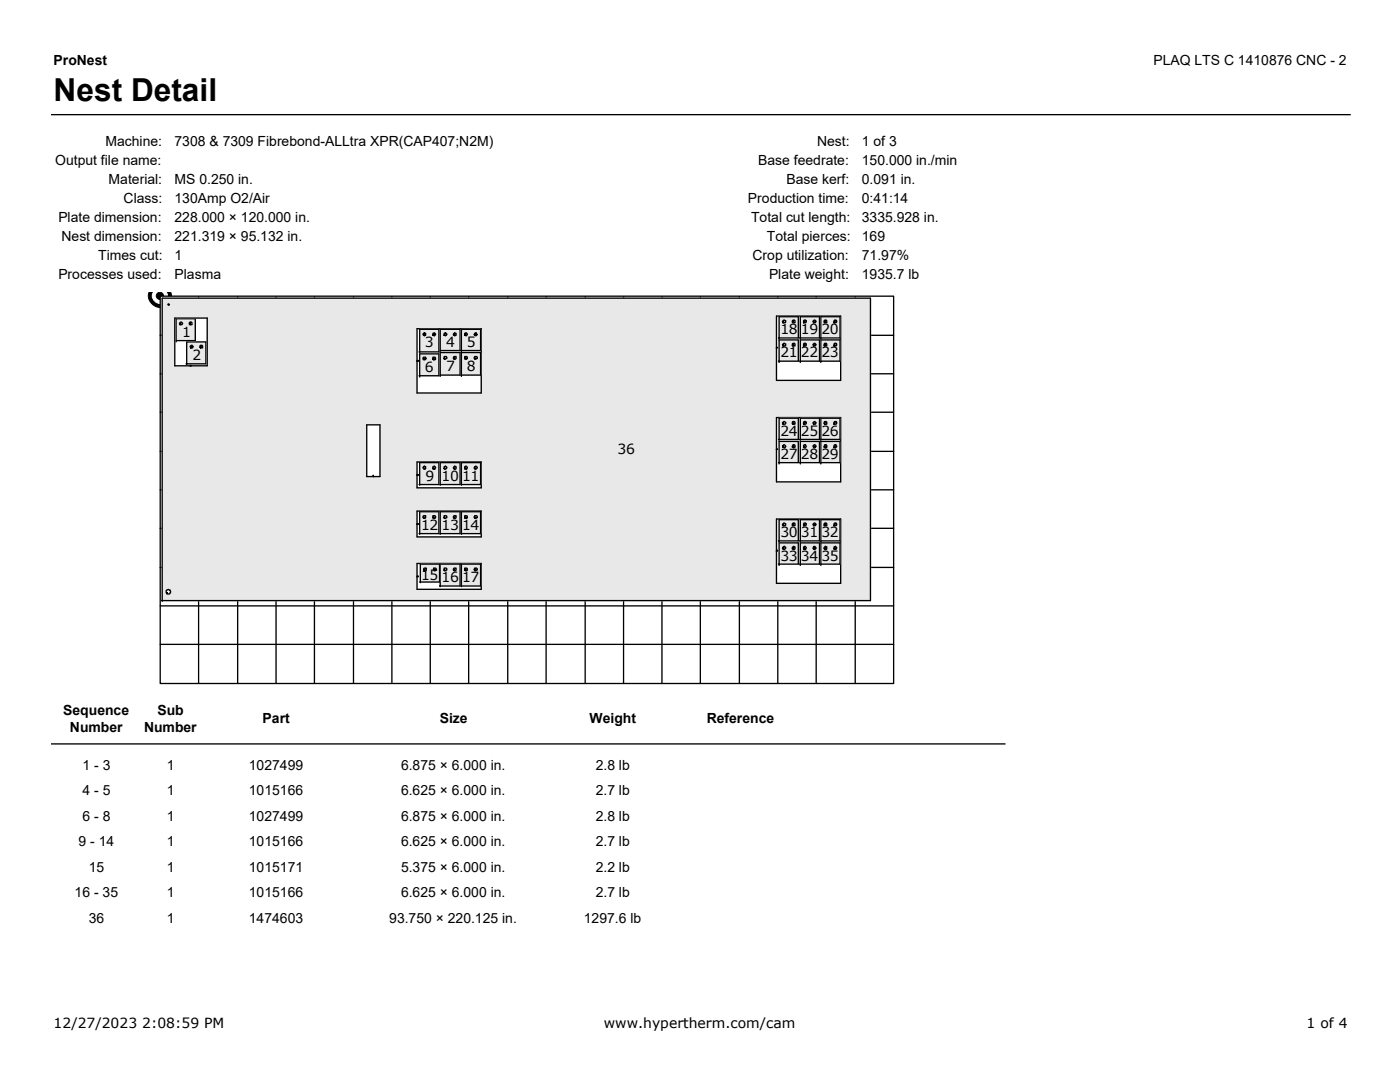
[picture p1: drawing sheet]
<svg xmlns="http://www.w3.org/2000/svg" width="279mm" height="216mm" viewBox="0 0 279 216" stroke-linecap="round" stroke-linejoin="round" font-family="sans-serif">
<path d="M10.2 22.9h259.4" fill="none" stroke="#000" stroke-width=".26"/>
<g fill="#000" stroke="#000" stroke-width=".2">
<path d="M29.7 58.5h4.4a2.3 2.3 0 0 1-2.2 2.8 2.3 2.3 0 0 1-2.2-2.8z" fill-rule="evenodd"/>
<circle cx="31.9" cy="59" r=".72"/>
</g>
<path d="M30.5 58.6l.2-.2h2.4a1.32 1.32 0 0 1-.7 2.1 1.52 1.52 0 0 1-1.9-1.9z" fill-rule="evenodd" fill="#fff" stroke="#fff" stroke-width=".2"/>
<path d="M32 59.1h146.3v77.3h-146.3z" fill-rule="evenodd" fill="#fff" stroke="#000" stroke-width=".26"/>
<g fill="none" stroke="#000" stroke-width=".26">
<path d="M39.6 59.2v.2M47.4 59.2v.2M55.1 59.2v.2M62.8 59.2v.2M70.5 59.2v.2M78.2 59.2v.2M85.9 59.2v.2M93.5 59.2v.2M101.3 59.2v.2M109 59.2v.2M116.8 59.2v.2M124.4 59.2v.2"/>
<path d="M132.1 59.2v.2M139.8 59.2v.2M147.6 59.2v.2M155.2 59.2v.2M162.9 59.2v.2M170.7 59.2v.2M32 66.9h.4M32 74.6h.4M33.6 60.7l.2 .1h-.2zM33.7 60.7h-.1l.1 .1M33.7 60.8h.1M34.9 63.5h6.5v9.5h-6.5z"/>
<path d="M35 68h4v-4.4h-3.9v4.6M35.9 64.8h.1M36.1 64.5h-.2v.3M36.1 64.3l.4 .2-.2 .3h-.4l-.1-.3zM37.1 72.6h4v-4.4h-3.8v4.7M37.9 64.3l.4 .1v.4l-.5-.1zM37.9 64.8h.1M38 69.4h.2M38 64.5l-.2 .2 .1 .1M38 72.9l-.1 .1h.1M38.2 69.3l-.2-.1v.2M38.2 68.9l.4 .3-.2 .2h-.4l-.1-.2z"/>
<path d="M40 68.9l.4 .1v.4l-.5-.1zM40 69.4h.1M40.2 69.3l-.2-.1-.1 .1 .1 .1M83.2 72.1v-.2h.3v.2M83.2 72.1h.1M83.2 65.6h12.8v12.8h-12.8zM83.6 70.2h4v-4.5h-3.8v4.6M83.6 75h4v-4.4h-3.8v4.6M84.5 66.5l.2-.1 .2 .1v.4l-.2 .1-.2-.1-.1-.1zM84.5 66.9h.1M84.5 71.3h.4l.2 .2-.3 .3-.4-.1zM84.5 71.7v.1"/>
<path d="M84.7 66.8l-.2-.2v.3M84.7 71.5l-.2 .2M86.4 66.5l.3-.1 .2 .2-.2 .4-.3-.1zM86.4 66.9h.1M86.4 71.3l.5 .1-.1 .4-.4-.1zM86.4 71.7l.1 .1M86.7 66.8l-.2-.2-.1 .3M86.7 71.5h-.3v.2M87.7 69.9h4.1v-4.2h-3.9v4.5M87.7 74.8h4.1v-4.5h-3.9v4.8M88.6 66.5l.3-.1 .3 .2-.3 .4-.3-.1zM88.6 66.9h.2"/>
<path d="M88.6 71.1h.4l.2 .4-.4 .2zM88.6 71.5l.2 .2M88.8 66.8v-.2l-.2 .3M88.8 71.4l-.2 .1M90.6 66.9h.1M90.6 71.1h.4l-.1 .6-.4-.2zM90.6 71.5v.2M90.8 66.8l-.2-.2-.1 .2 .1 .1M90.8 71.4l-.3 .1h.1M91.9 69.9h4v-4.2h-3.8v4.5M91.9 74.8h4v-4.5h-3.8v4.8M92.7 71.1l.6 .2-.2 .4-.4-.2z"/>
<path d="M92.7 71.5l.2 .2M92.7 66.5l.3-.1 .3 .2-.3 .4-.3-.1zM92.7 66.9h.2M93 71.4h-.3v.1M93 66.8l-.1-.2-.2 .3M94.7 71.1h.4l.2 .4-.4 .2-.3-.3zM94.7 71.5l.2 .2M94.7 66.5a.28 .28 0 0 1 .4 0 .28 .28 0 0 1 0 .4 .28 .28 0 0 1-.4 0 .28 .28 0 0 1 0-.4zM94.7 66.9h.2M94.9 71.4l-.2 .1M94.9 66.8v-.2l-.2 .3M155 69.4l.1-.1 .1 .1"/>
<path d="M155 63.1h12.8v12.8h-12.8zM155.4 67.4h3.9v-4.2h-3.8v4.5M155.4 72.1h3.9v-4.3h-3.8v4.5M156.3 64.4h.1M156.3 69h.1M156.4 64.1h-.1v.3M156.4 68.9l-.1-.1v.2M158.1 64l.4-.1 .2 .5h-.4zM158.3 64.4h.1M158.3 68.5l.4 .1v.4l-.6-.1zM158.3 69h.1M158.4 64.1l-.3 .2 .2 .1"/>
<path d="M158.4 68.9v-.1l-.3 .1 .2 .1M159.6 67.4h3.9v-4.2h-3.8v4.5M159.6 72.1h3.9v-4.3h-3.8v4.5M160.4 64.4h.1M160.4 69h.1M160.6 64.1h-.2v.3M160.6 68.9l-.1-.1-.1 .2M162.4 64.4h.1M162.4 69h.1M162.5 64.1h-.1v.3M162.5 63.9l.4 .2-.1 .3h-.4l-.2-.3zM162.5 68.9l-.1-.1v.2"/>
<path d="M162.5 68.5l.4 .3-.1 .2h-.4l-.2-.2zM163.7 67.4h3.9v-4.2h-3.8v4.5M163.7 72.1h3.9v-4.3h-3.8v4.5M164.5 64l.4-.1 .1 .5h-.4zM164.6 64.4h.1M164.6 68.5l.4 .1v.4l-.5-.1zM164.6 69h.1M164.7 64.1l-.2 .2 .1 .1M164.7 68.9v-.1l-.2 .1 .1 .1M166.5 64.4h.1M166.5 69h.1M166.7 64.1h-.2v.3"/>
<path d="M166.7 68.9l-.1-.1-.1 .2M173.9 66.9h4.4M173.9 74.6h4.4M32 82.3h.4M32 90.1h.4M32 97.7h.4M73.2 84.8h2.6v10.3h-2.6zM74.5 94.8l-.1 .2 .1 .1M83.2 94.8v-.1h.3v.1M83.2 94.8h.1M83.2 92.2h12.8v5.1h-12.8zM83.6 96.7h4v-4.4h-3.8v4.5"/>
<path d="M84.5 93.1l.2-.1 .2 .1-.1 .5-.4-.2zM84.5 93.5h.1M84.7 93.4l-.2 .1M86.4 93.1l.3-.1 .2 .2-.1 .4-.4-.1zM86.4 93.5h.1M86.7 93.4h-.3v.1M87.7 96.7h4.1v-4.4h-3.9v4.5M88.6 93.1l.3-.1 .3 .2-.3 .4-.3-.1zM88.6 93.5h.2M88.8 93.4l-.2 .1M90.6 93.1l.2-.1a.34 .34 0 0 1 .2 .4 .34 .34 0 0 1-.4 .2l-.1-.2zM90.6 93.5h.1"/>
<path d="M90.8 93.4h-.3l.1 .1M91.9 96.7h4v-4.4h-3.8v4.5M92.7 93.1l.3-.1 .3 .2-.2 .4-.4-.1zM92.7 93.5h.2M93 93.4h-.3v.1M94.7 93.1l.3-.1 .3 .2-.3 .4-.4-.2zM94.7 93.5h.2M94.9 93.4l-.2 .1M155 89.7l.1-.2 .1 .2M155 83.3h12.8v12.9h-12.8zM155.4 92.3h3.9v-4.2h-3.8v4.5M155.4 87.7h3.9v-4.3h-3.8v4.5"/>
<path d="M156.3 84.6h.1M156.3 89.3h.1M156.4 84.4h-.1v.2M156.4 89.1l-.1-.1v.3M156.4 88.7l.4 .3-.1 .3a.28 .28 0 0 1-.4 0 .28 .28 0 0 1 0-.4zM158.3 84.1l.4 .1v.4l-.6-.1zM158.3 84.6h.1M158.3 89.3h.1M158.4 84.4l-.3 .1 .2 .1M158.4 89.1v-.1l-.3 .1 .2 .2M159.6 92.3h3.9v-4.2h-3.8v4.5M159.6 87.7h3.9v-4.3h-3.8v4.5"/>
<path d="M160.4 84.6h.1M160.4 89.3h.1M160.6 84.4h-.2v.2M160.6 89.1l-.1-.1-.1 .3M162.4 84.6h.1M162.4 89.3h.1M162.5 84.4h-.1v.2M162.5 84.1l.4 .3-.1 .2h-.4l-.2-.2zM162.5 89.1l-.1-.1v.3M162.5 88.7l.3 .2a.28 .28 0 0 1 0 .4 .28 .28 0 0 1-.4 0l-.2-.3zM163.7 92.3h3.9v-4.2h-3.8v4.5M163.7 87.7h3.9v-4.3h-3.8v4.5"/>
<path d="M164.6 84.1l.4 .1v.4l-.5-.1zM164.6 84.6h.1M164.6 89.3h.1M164.7 84.4l-.2 .1 .1 .1M164.7 89.1v-.1l-.2 .1 .1 .2M166.5 84.6h.1M166.5 89.3h.1M166.7 84.4h-.2v.2M166.7 89.1l-.1-.1-.1 .3M173.9 82.3h4.4M173.9 90.1h4.4M173.9 97.7h4.4"/>
<path d="M32 105.4h.4M32 113.2h.4M32.2 119.8h141.5v-60.3h-141.3v60.5M33.2 117.9l.4-.3 .2 .1a.45 .45 0 0 1 .1 .6 .45 .45 0 0 1-.5 .2l-.2-.2zM33.3 118.4v.1M33.4 118.3l-.1 .1M39.6 119.8v16.5M47.4 119.8v16.5M55.1 119.8v16.5M62.8 119.8v16.5M70.5 119.8v16.5M78.2 119.8v16.5"/>
<path d="M83.2 115.1v-.2h.3v.2M83.2 115.1h.1M83.2 104.6v-.1h.3v.1M83.2 104.6h.1M83.2 102h12.8v5.1h-12.8zM83.2 112.4h12.8v5.2h-12.8zM83.6 106.5h4v-4.4h-3.8v4.5M83.8 116.1h3.9v-3.5h-3.8v3.7M84.5 102.9h.4l-.1 .5-.4-.1zM84.5 103.3v.1M84.7 103.2l-.2 .1M84.7 113.4h.4l-.2 .5-.4-.1z"/>
<path d="M84.7 113.8v.1M84.8 113.6l-.1 .2M85.9 119.8v16.5M86.4 102.9l.5 .1-.1 .4-.4-.1zM86.4 103.3l.1 .1M86.5 113.4l.6 .1-.2 .4-.4-.1zM86.5 113.8l.2 .1M86.7 103.2h-.3v.1M86.8 113.6h-.3v.2M87.7 106.5h4.1v-4.4h-3.9v4.5M87.7 116.9h4.1v-4.3h-3.9v4.5M88.6 102.9h.4l.2 .4-.4 .1z"/>
<path d="M88.6 103.3l.2 .1M88.6 113.4h.4l.2 .4-.4 .1zM88.6 113.8l.2 .1M88.8 103.2l-.2 .1M88.8 113.6l-.2 .2M90.6 102.9h.4l-.1 .5-.4-.1zM90.6 103.3v.1M90.6 113.4h.4l-.1 .5-.4-.1zM90.6 113.8v.1M90.8 103.2l-.3 .1h.1M90.8 113.6l-.3 .2h.1M91.9 106.5h4v-4.4h-3.8v4.5"/>
<path d="M91.9 116.9h4v-4.3h-3.8v4.5M92.7 102.9l.6 .1-.2 .4-.4-.1zM92.7 103.3l.2 .1M92.7 113.4l.6 .1-.2 .4-.4-.1zM92.7 113.8l.2 .1M93 103.2h-.3v.1M93 113.6h-.3v.2M93.5 119.8v16.5M94.7 102.9h.4l.2 .4-.4 .1-.3-.2zM94.7 103.3l.2 .1M94.7 113.4h.4l.2 .4-.4 .1-.3-.3zM94.7 113.8l.2 .1"/>
<path d="M94.9 103.2l-.2 .1M94.9 113.6l-.2 .2M101.3 119.8v16.5M109 119.8v16.5M116.8 119.8v16.5M124.4 119.8v16.5M132.1 119.8v16.5M139.8 119.8v16.5M147.6 119.8v16.5M155 109.9l.1-.1 .1 .1M155 103.6h12.8v12.8h-12.8zM155.2 119.8v16.5"/>
<path d="M155.4 112.6h3.9v-4.3h-3.8v4.5M155.4 107.9h3.9v-4.2h-3.8v4.5M156.3 104.9h.1M156.3 109.1l.2-.1 .3 .3-.3 .4-.4-.3zM156.3 109.5h.1M156.4 104.8l-.1-.2v.3M156.4 109.4v-.1l-.1 .2M158.3 104.4l.4 .1v.4l-.6-.1zM158.3 104.9h.1M158.3 109.5h.1M158.4 104.8v-.2l-.3 .2 .2 .1M158.4 109.4l-.1-.1-.2 .1 .2 .1"/>
<path d="M158.4 109a.34 .34 0 0 1 .3 .4 .34 .34 0 0 1-.4 .3l-.2-.4zM159.6 112.6h3.9v-4.3h-3.8v4.5M159.6 107.9h3.9v-4.2h-3.8v4.5M160.4 104.9h.1M160.4 109.1l.2-.1 .3 .3-.1 .4-.4-.2zM160.4 109.5h.1M160.6 104.8l-.1-.2-.1 .3M160.6 109.4l-.1-.1-.1 .2M162.4 104.9h.1M162.4 109.5h.1M162.5 104.8l-.1-.2v.3M162.5 104.4l.4 .2-.1 .3h-.4l-.2-.3z"/>
<path d="M162.5 109.4v-.1l-.1 .2M162.5 109l.4 .4-.3 .3-.4-.3zM162.9 119.8v16.5M163.7 112.6h3.9v-4.3h-3.8v4.5M163.7 107.9h3.9v-4.2h-3.8v4.5M164.5 104.5l.4-.1 .1 .5h-.4zM164.6 104.9h.1M164.6 109.5h.1M164.7 104.8v-.2l-.2 .2 .1 .1M164.7 109.4l-.1-.1-.1 .1 .1 .1M164.7 109a.34 .34 0 0 1 .3 .4 .34 .34 0 0 1-.4 .3l-.1-.4zM166.5 104.9h.1"/>
<path d="M166.5 109.1l.2-.1 .3 .3-.2 .4-.3-.2zM166.5 109.5h.1M166.7 104.8l-.1-.2-.1 .3M166.7 109.4l-.1-.1-.1 .2M170.7 119.8v16.5M173.9 105.4h4.4M173.9 113.2h4.4M32 120.9h146.3M32 128.6h146.3M10.2 148.4h190.5"/>
<circle cx="90.8" cy="66.7" r=".28"/>
<circle cx="156.5" cy="68.8" r=".31"/>
<circle cx="156.5" cy="64.2" r=".31"/>
<circle cx="160.6" cy="68.8" r=".31"/>
<circle cx="160.6" cy="64.2" r=".31"/>
<circle cx="166.7" cy="68.8" r=".31"/>
<circle cx="166.7" cy="64.2" r=".31"/>
<circle cx="156.5" cy="84.4" r=".31"/>
<circle cx="158.4" cy="89" r=".28"/>
<circle cx="160.6" cy="89.1" r=".31"/>
<circle cx="160.6" cy="84.4" r=".31"/>
<circle cx="164.7" cy="89" r=".28"/>
<circle cx="166.7" cy="89.1" r=".31"/>
<circle cx="166.7" cy="84.4" r=".31"/>
<circle cx="156.5" cy="104.7" r=".31"/>
<circle cx="160.6" cy="104.7" r=".31"/>
<circle cx="166.7" cy="104.7" r=".31"/>
</g>
<g fill="#e8e8e8" stroke="#e8e8e8" stroke-width=".26">
<path d="M40 68.9l-.1 .4 .5 .1v-.4zM38.2 68.9l-.3 .3 .1 .2h.4l.2-.2zM37.3 68.2h3.8v4.4h-3.8z" fill-rule="evenodd"/>
<path d="M37.9 64.3l-.1 .4 .5 .1v-.4zM36.1 64.3l-.3 .2 .1 .3h.4l.2-.3zM35.1 63.6h3.9v4.4h-3.9z" fill-rule="evenodd"/>
<path d="M155 63.1v12.8h12.8v-12.8zM155 83.3v12.9h12.8v-12.9zM155 103.6v12.8h12.8v-12.8zM83.2 112.4v5.2h12.8v-5.2zM83.2 102v5.1h12.8v-5.1zM83.2 92.2v5.1h12.8v-5.1zM73.2 84.8v10.3h2.6v-10.3zM83.2 65.6v12.8h12.8v-12.8zM33.6 60.7v.1h.2zM34.9 63.5v9.5h6.5v-9.5zM33.3 117.7a.48 .48 0 0 0 .1 .8 .48 .48 0 0 0 .7-.4l-.1-.4-.4-.1zM32.4 59.5h141.3v60.3h-141.3z" fill-rule="evenodd"/>
<path d="M90.5 66.7a.28 .28 0 0 0 .5 0 .28 .28 0 0 0-.5 0zM88.6 66.5v.4l.3 .1 .3-.4-.3-.2zM87.9 65.7h3.9v4.2h-3.9z" fill-rule="evenodd"/>
<path d="M86.4 66.5v.4l.3 .1 .2-.4-.2-.2zM84.7 66.4l-.3 .2 .3 .4 .2-.1v-.4zM83.8 65.7h3.8v4.5h-3.8z" fill-rule="evenodd"/>
<path d="M94.7 71.1l-.1 .3 .3 .3 .4-.2-.2-.4zM92.7 71.1v.4l.4 .2 .2-.4zM92.1 70.3h3.8v4.5h-3.8z" fill-rule="evenodd"/>
<path d="M90.6 71.1l-.1 .4 .4 .2 .1-.6zM88.6 71.1l.2 .6 .4-.2-.2-.4zM87.9 70.3h3.9v4.5h-3.9z" fill-rule="evenodd"/>
<path d="M86.4 71.3v.4l.4 .1 .1-.4zM84.5 71.3l-.1 .4 .4 .1 .3-.3-.2-.2zM83.8 70.6h3.8v4.4h-3.8z" fill-rule="evenodd"/>
<path d="M94.7 66.5a.28 .28 0 0 0 0 .4 .28 .28 0 0 0 .4 0 .28 .28 0 0 0 0-.4 .28 .28 0 0 0-.4 0zM92.7 66.5v.4l.3 .1 .3-.4-.3-.2zM92.1 65.7h3.8v4.2h-3.8z" fill-rule="evenodd"/>
<path d="M94.7 93.1l-.1 .3 .4 .2 .3-.4-.3-.2zM92.7 93.1v.4l.4 .1 .2-.4-.3-.2zM92.1 92.3h3.8v4.4h-3.8z" fill-rule="evenodd"/>
<path d="M90.8 93l-.3 .2 .1 .4a.34 .34 0 0 0 .4-.2 .34 .34 0 0 0-.2-.4zM88.6 93.1v.4l.3 .1 .3-.4-.3-.2zM87.9 92.3h3.9v4.4h-3.9z" fill-rule="evenodd"/>
<path d="M86.4 93.1v.4l.4 .1 .1-.4-.2-.2zM84.7 93l-.3 .4 .4 .2 .1-.5zM83.8 92.3h3.8v4.4h-3.8z" fill-rule="evenodd"/>
<path d="M94.7 102.9l-.1 .3 .3 .2 .4-.1-.2-.4zM92.7 102.9v.4l.4 .1 .2-.4zM92.1 102.1h3.8v4.4h-3.8z" fill-rule="evenodd"/>
<path d="M90.6 102.9l-.1 .4 .4 .1 .1-.5zM88.6 102.9l.2 .5 .4-.1-.2-.4zM87.9 102.1h3.9v4.4h-3.9z" fill-rule="evenodd"/>
<path d="M86.4 102.9v.4l.4 .1 .1-.4zM84.5 102.9l-.1 .4 .4 .1 .1-.5zM83.8 102.1h3.8v4.4h-3.8z" fill-rule="evenodd"/>
<path d="M94.7 113.4l-.1 .2 .3 .3 .4-.1-.2-.4zM92.7 113.4v.4l.4 .1 .2-.4zM92.1 112.6h3.8v4.3h-3.8z" fill-rule="evenodd"/>
<path d="M90.6 113.4l-.1 .4 .4 .1 .1-.5zM88.6 113.4l.2 .5 .4-.1-.2-.4zM87.9 112.6h3.9v4.3h-3.9z" fill-rule="evenodd"/>
<path d="M166.4 64.2a.31 .31 0 0 0 .6 0 .31 .31 0 0 0-.6 0zM164.6 63.9l-.1 .4 .5 .1v-.4zM163.8 63.2h3.8v4.2h-3.8z" fill-rule="evenodd"/>
<path d="M162.5 63.9l-.3 .2 .2 .3h.4l.1-.3zM160.3 64.2a.31 .31 0 0 0 .6 0 .31 .31 0 0 0-.6 0zM159.7 63.2h3.8v4.2h-3.8z" fill-rule="evenodd"/>
<path d="M158.3 63.9l-.2 .4 .6 .1v-.4zM156.2 64.2a.31 .31 0 0 0 .6 0 .31 .31 0 0 0-.6 0zM155.5 63.2h3.8v4.2h-3.8z" fill-rule="evenodd"/>
<path d="M166.4 68.8a.31 .31 0 0 0 .6 0 .31 .31 0 0 0-.6 0zM164.6 68.5l-.1 .4 .5 .1v-.4zM163.8 67.8h3.8v4.3h-3.8z" fill-rule="evenodd"/>
<path d="M162.5 68.5l-.3 .3 .2 .2h.4l.1-.2zM160.3 68.8a.31 .31 0 0 0 .6 0 .31 .31 0 0 0-.6 0zM159.7 67.8h3.8v4.3h-3.8z" fill-rule="evenodd"/>
<path d="M158.3 68.5l-.2 .4 .6 .1v-.4zM156.2 68.8a.31 .31 0 0 0 .6 0 .31 .31 0 0 0-.6 0zM155.5 67.8h3.8v4.3h-3.8z" fill-rule="evenodd"/>
<path d="M166.4 84.4a.31 .31 0 0 0 .6 0 .31 .31 0 0 0-.6 0zM164.6 84.1l-.1 .4 .5 .1v-.4zM163.8 83.4h3.8v4.3h-3.8z" fill-rule="evenodd"/>
<path d="M162.5 84.1l-.3 .3 .2 .2h.4l.1-.2zM160.3 84.4a.31 .31 0 0 0 .6 0 .31 .31 0 0 0-.6 0zM159.7 83.4h3.8v4.3h-3.8z" fill-rule="evenodd"/>
<path d="M158.3 84.1l-.2 .4 .6 .1v-.4zM156.2 84.4a.31 .31 0 0 0 .6 0 .31 .31 0 0 0-.6 0zM155.5 83.4h3.8v4.3h-3.8z" fill-rule="evenodd"/>
<path d="M166.4 89.1a.31 .31 0 0 0 .6 0 .31 .31 0 0 0-.6 0zM164.5 89a.28 .28 0 0 0 .5 0 .28 .28 0 0 0-.5 0zM163.8 88.1h3.8v4.2h-3.8z" fill-rule="evenodd"/>
<path d="M162.5 88.7l-.1 .2a.28 .28 0 0 0 0 .4 .28 .28 0 0 0 .4 0l.1-.3zM160.3 89.1a.31 .31 0 0 0 .6 0 .31 .31 0 0 0-.6 0zM159.7 88.1h3.8v4.2h-3.8z" fill-rule="evenodd"/>
<path d="M158.1 89a.3 .3 0 0 0 .6 0 .3 .3 0 0 0-.6 0zM156.4 88.7l-.1 .2a.28 .28 0 0 0 0 .4 .28 .28 0 0 0 .4 0l.1-.3zM155.5 88.1h3.8v4.2h-3.8z" fill-rule="evenodd"/>
<path d="M166.4 104.7a.31 .31 0 0 0 .6 0 .31 .31 0 0 0-.6 0zM164.6 104.4l-.1 .4 .5 .1v-.4zM163.8 103.7h3.8v4.2h-3.8z" fill-rule="evenodd"/>
<path d="M162.5 104.4l-.3 .2 .2 .3h.4l.1-.3zM160.3 104.7a.31 .31 0 0 0 .6 0 .31 .31 0 0 0-.6 0zM159.7 103.7h3.8v4.2h-3.8z" fill-rule="evenodd"/>
<path d="M158.3 104.4l-.2 .4 .6 .1v-.4zM156.2 104.7a.31 .31 0 0 0 .6 0 .31 .31 0 0 0-.6 0zM155.5 103.7h3.8v4.2h-3.8z" fill-rule="evenodd"/>
<path d="M166.5 109.1v.4l.3 .2 .2-.4-.3-.3zM164.7 109l-.2 .3 .1 .4a.34 .34 0 0 0 .4-.3 .34 .34 0 0 0-.3-.4zM163.8 108.3h3.8v4.3h-3.8z" fill-rule="evenodd"/>
<path d="M162.5 109l-.3 .4 .4 .3 .3-.3zM160.4 109.1v.4l.4 .2 .1-.4-.3-.3zM159.7 108.3h3.8v4.3h-3.8z" fill-rule="evenodd"/>
<path d="M158.4 109l-.3 .3 .2 .4a.34 .34 0 0 0 .4-.3 .34 .34 0 0 0-.3-.4zM156.3 109.1l-.2 .3 .4 .3 .3-.4-.3-.3zM155.5 108.3h3.8v4.3h-3.8z" fill-rule="evenodd"/>
<path d="M86.5 113.4v.4l.4 .1 .2-.4zM84.7 113.4l-.2 .4 .4 .1 .2-.5zM83.9 112.6h3.8v3.5h-3.8z" fill-rule="evenodd"/>
</g>
<text font-size="6.3" x="10.7" y="20.1">Nest Detail</text>
<g font-size="2.8">
<text x="10.7" y="13.1">ProNest</text>
<text x="230.2" y="13.1">PLAQ LTS C 1410876 CNC - 2</text>
<text x="21.1" y="29">Machine:</text>
<text x="34.8" y="29">7308 &amp; 7309 Fibrebond-ALLtra XPR(CAP407;N2M)</text>
<text x="163.1" y="29">Nest:</text>
<text x="172" y="29">1 of 3</text>
<text x="11" y="32.8">Output file name:</text>
<text x="151.3" y="32.9">Base feedrate:</text>
<text x="172" y="32.9">150.000 in./min</text>
<text x="21.7" y="36.7">Material:</text>
<text x="24.7" y="40.5">Class:</text>
<text x="34.8" y="36.7">MS 0.250 in.</text>
<text x="34.8" y="40.5">130Amp O2/Air</text>
<text x="149.3" y="40.5">Production time:</text>
<text x="157" y="36.7">Base kerf:</text>
<text x="172" y="36.7">0.091 in.</text>
<text x="172" y="40.5">0:41:14</text>
<text x="11.6" y="44.3">Plate dimension:</text>
<text x="34.8" y="44.3">228.000 × 120.000 in.</text>
<text x="149.9" y="44.3">Total cut length:</text>
<text x="172" y="44.3">3335.928 in.</text>
<text x="12.3" y="48.1">Nest dimension:</text>
<text x="19.6" y="51.8">Times cut:</text>
<text x="34.8" y="48.1">221.319 × 95.132 in.</text>
<text x="34.8" y="51.9">1</text>
<text x="150.2" y="51.9">Crop utilization:</text>
<text x="153" y="48.1">Total pierces:</text>
<text x="172" y="48.1">169</text>
<text x="172" y="51.9">71.97%</text>
<text x="11.6" y="55.7">Processes used:</text>
<text x="34.8" y="55.7">Plasma</text>
<text x="153.5" y="55.7">Plate weight:</text>
<text x="172" y="55.7">1935.7 lb</text>
<text x="36.3" y="67.2">1</text>
<text x="38.4" y="71.8">2</text>
<text x="84.8" y="69.3">3</text>
<text x="89" y="69.3">4</text>
<text x="93.1" y="69.3">5</text>
<text x="155.8" y="66.7">18</text>
<text x="155.8" y="71.3">21</text>
<text x="159.8" y="66.7">19</text>
<text x="159.8" y="71.3">22</text>
<text x="163.9" y="66.7">20</text>
<text x="163.9" y="71.3">23</text>
<text x="84.8" y="74.2">6</text>
<text x="89" y="74">7</text>
<text x="93.1" y="74">8</text>
<text x="155.8" y="86.9">24</text>
<text x="159.8" y="86.9">25</text>
<text x="163.9" y="86.9">26</text>
<text x="84.9" y="95.9">9</text>
<text x="88.1" y="95.9">10</text>
<text x="92.2" y="95.9">11</text>
<text x="123.3" y="90.6">36</text>
<text x="155.8" y="91.6">27</text>
<text x="159.8" y="91.6">28</text>
<text x="163.9" y="91.6">29</text>
<text x="84" y="105.7">12</text>
<text x="88.1" y="105.7">13</text>
<text x="92.2" y="105.7">14</text>
<text x="155.8" y="107.2">30</text>
<text x="159.8" y="107.2">31</text>
<text x="163.9" y="107.2">32</text>
<text x="155.8" y="111.9">33</text>
<text x="159.8" y="111.9">34</text>
<text x="163.9" y="111.9">35</text>
<text x="84" y="115.8">15</text>
<text x="88.1" y="116.2">16</text>
<text x="92.2" y="116.2">17</text>
<text x="12.6" y="142.6">Sequence</text>
<text x="31.4" y="142.6">Sub</text>
<text x="14" y="146">Number</text>
<text x="28.7" y="146">Number</text>
<text x="52.4" y="144.3">Part</text>
<text x="87.8" y="144.3">Size</text>
<text x="117.7" y="144.3">Weight</text>
<text x="141" y="144.3">Reference</text>
<text x="16.5" y="153.6">1 - 3</text>
<text x="33.3" y="153.6">1</text>
<text x="49.7" y="153.6">1027499</text>
<text x="80" y="153.6">6.875 × 6.000 in.</text>
<text x="118.9" y="153.6">2.8 lb</text>
<text x="16.5" y="158.7">4 - 5</text>
<text x="33.3" y="158.7">1</text>
<text x="49.7" y="158.7">1015166</text>
<text x="80" y="158.7">6.625 × 6.000 in.</text>
<text x="118.9" y="158.7">2.7 lb</text>
<text x="16.5" y="163.8">6 - 8</text>
<text x="33.3" y="163.8">1</text>
<text x="49.7" y="163.8">1027499</text>
<text x="80" y="163.8">6.875 × 6.000 in.</text>
<text x="118.9" y="163.8">2.8 lb</text>
<text x="15.7" y="168.8">9 - 14</text>
<text x="17.7" y="173.9">15</text>
<text x="33.3" y="168.8">1</text>
<text x="33.3" y="173.9">1</text>
<text x="49.7" y="168.8">1015166</text>
<text x="49.7" y="173.9">1015171</text>
<text x="80" y="168.8">6.625 × 6.000 in.</text>
<text x="80" y="173.9">5.375 × 6.000 in.</text>
<text x="118.9" y="168.8">2.7 lb</text>
<text x="118.9" y="173.9">2.2 lb</text>
<text x="14.9" y="179">16 - 35</text>
<text x="33.3" y="179">1</text>
<text x="49.7" y="179">1015166</text>
<text x="80" y="179">6.625 × 6.000 in.</text>
<text x="118.9" y="179">2.7 lb</text>
<text x="17.7" y="184.1">36</text>
<text x="33.3" y="184.1">1</text>
<text x="49.7" y="184.1">1474603</text>
<text x="77.7" y="184.1">93.750 × 220.125 in.</text>
<text x="116.5" y="184.1">1297.6 lb</text>
<text x="10.7" y="205.2">12/27/2023 2:08:59 PM</text>
<text x="120.5" y="205.2">www.hypertherm.com/cam</text>
<text x="260.8" y="205.2">1 of 4</text>
</g>
</svg>
